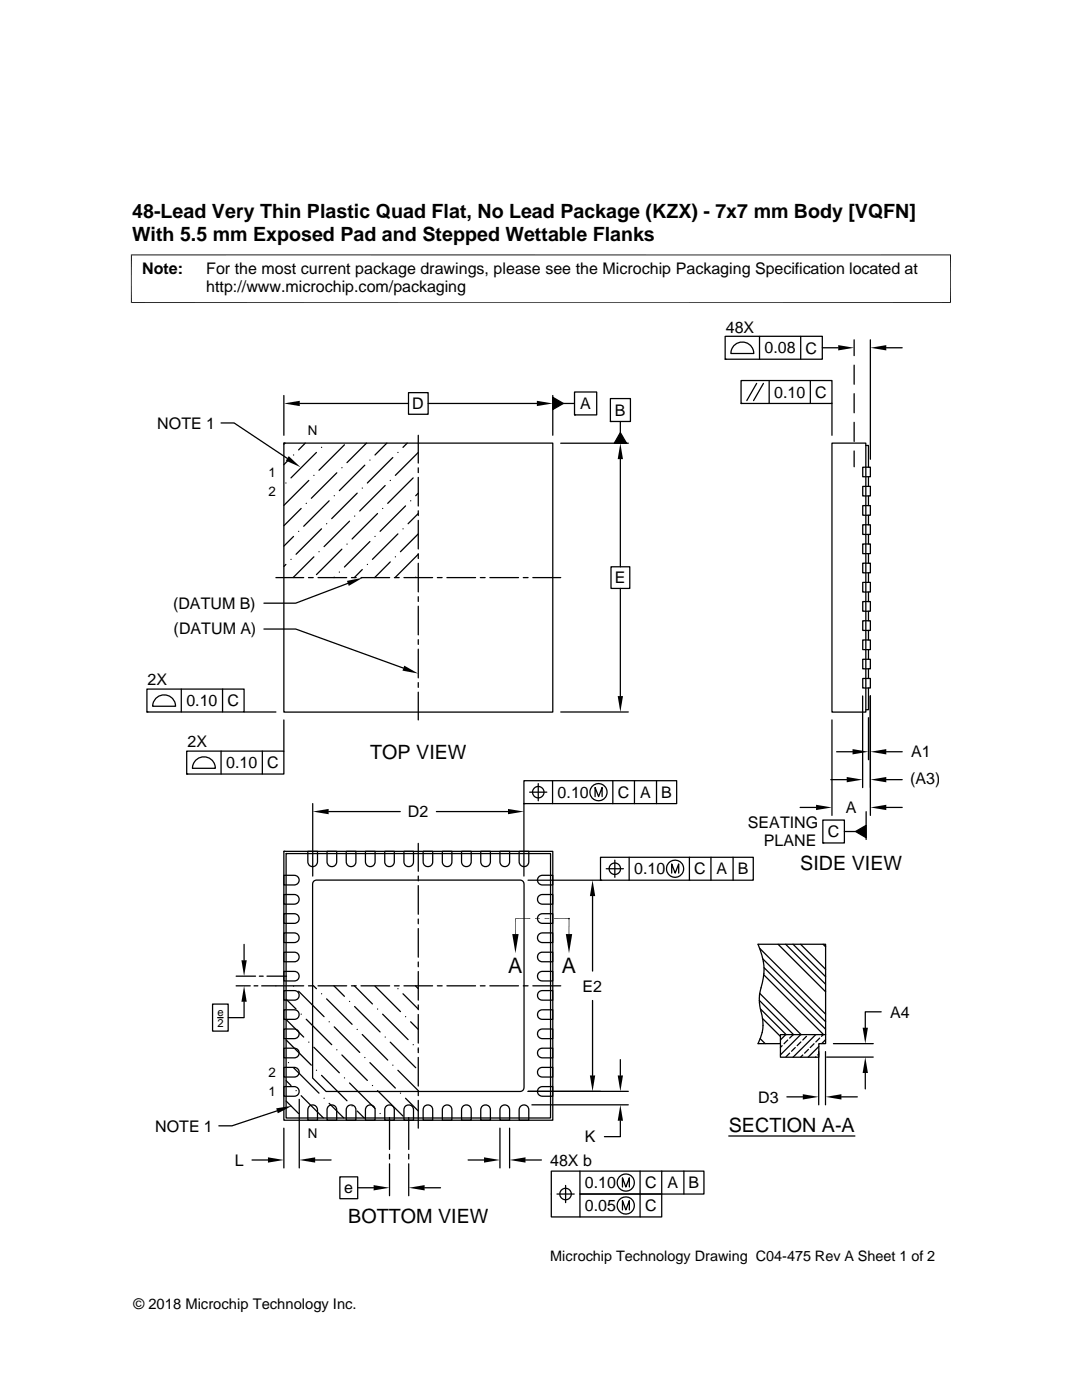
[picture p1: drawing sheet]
<svg xmlns="http://www.w3.org/2000/svg" width="216mm" height="279mm" viewBox="0 0 216 279" stroke-linecap="round" stroke-linejoin="round" font-family="sans-serif">
<g fill="none" stroke="#000" stroke-width=".25">
<path d="M56.6 78.9v8M81.5 78.4h3.9v4.3h-3.9zM110.3 79.3l2.1 1.2-2.1 1.2zM110.3 78.9v8M114.6 78.2h4.5v4.6h-4.5zM121.8 79.5h4v4.6h-4zM144.7 67.1h19.4v4.6h-19.4zM144.7 71.7h.1M146.6 68.8a2.3 2.3 0 0 1 2.4-.3 2.3 2.3 0 0 1 1.4 2h-4.6l.3-1.1zM147.9 75.9h18.1v4.6h-18.1zM151 76.5l-2 3.4M151.6 67.1v4.6"/>
<path d="M152.3 76.5l-1.9 3.4M153.5 75.9v4.6M159.8 67.1v4.6M161.7 75.9v4.6M164.1 69.4h3.2M170.4 67.8v3.2M170.4 72.9v3.8M170.4 78.6v3.8M173.7 67.8v23.9M176.8 69.4h3.2M44.1 84.4h2.6l10.6 7.1M56.6 88.4h53.7v53.7h-53.7z"/>
<path d="M56.6 88.4h.1M56.9 88.4l-.3 .3M57 96.4h.1M57.6 91.8l-1 .9M58.6 90.8h.1M59.8 80.5h21.7M60.9 88.4l-1.3 1.4M61.6 95.9l-5 5M62.6 94.9h.1M63.1 90.3l-5 5.1M64.2 89.3h.1M65.7 99.9l-5.1 5.1"/>
<path d="M66.7 98.9h.1M67.2 94.4l-5.1 5M68.2 93.3h.1M68.7 88.8l-5.1 5.1M71.3 98.4l-5.1 5.1M72.3 97.4h.1M72.8 92.8l-5.1 5.1M73.1 88.4l-3.9 3.9M73.8 91.8h.1M76.9 96.9l-5.1 5.1M77.2 88.4l-2.4 2.4M77.9 95.9h.1"/>
<path d="M78.4 91.3l-5.1 5.1M79.4 90.3h.1M81.3 88.4l-.9 .9M81.9 99.9h.1M82.4 95.4l-5 5.1M83.5 86.9v5.5M83.5 93.4v.9M83.5 95.3v5.7M83.5 90.3l-4.6 4.6M83.5 98.4l-.5 .5M85.4 80.5h21.7M111.9 88.5h13.5"/>
<path d="M112.4 80.5h2.2M114.6 82.8h.1M121.8 84.1h.1M123.8 86.3l1.2 2.2h-2.4zM123.8 84.1v2.2M123.8 91.6v21.5M147.9 80.5h.1M166 80.5v6.4M166 88.4h6.8v53.7h-6.8zM170.4 84.3v3.8M170.4 90v3.2M172.1 97.1h1.6v1.9h-1.6z"/>
<path d="M172.1 93.2h1.6v1.9h-1.6zM172.8 88.9h.5v4.3M173.3 95.1v2M173.3 99v1.9M55.1 115.3h5.5M57 112.6l-.4 .5M58.1 111.6h.1M58.6 107.1l-2 1.9M59.6 106h.1M60.1 101.5l-3.5 3.4M61.1 100.5h.1M61.6 115.3h.9"/>
<path d="M62.6 111.1l-4.1 4.2M63.5 115.3h5.7M63.6 110.1h.1M64.2 105.5l-5.1 5.1M65.2 104.5h.1M66.7 115.2l-.1 .1M67.7 114.2h.1M68.2 109.6l-5.1 5.1M69.2 108.6h.1M69.4 116.4l-10.4 4h-6.3M69.7 104l-5 5.1M70.1 115.3h1"/>
<path d="M70.8 103h.1M72 115.3h5.7M72.3 113.7l-1.6 1.6M73.3 112.6h.1M73.8 108.1l-5.1 5.1M74.8 107.1h.1M75.3 102.5l-5 5.1M76.3 101.5h.1M77.9 112.1l-3.1 3.2M78.7 115.3h1M78.9 111.1h.1M79.4 106.6l-5.1 5"/>
<path d="M80.4 105.5h.1M80.6 115.3h5.7M80.9 101l-5.1 5M83 115.2h.1M83.5 101.9v1M83.5 103.8v5.8M83.5 110.5v1M83.5 112.4v5.7M83.5 119.1v.9M83.5 102.5l-2.1 2M83.5 106.6l-3.6 3.5M83.5 110.6l-4.7 4.7"/>
<path d="M87.3 115.3h.9M89.2 115.3h5.7M95.8 115.3h1M97.7 115.3h5.8M104.4 115.3h1M106.3 115.3h5.6M121.9 113.1h3.8v4.3h-3.8zM123.8 117.4v21.5M172.1 116.2h1.6v2h-1.6zM172.1 112.4h1.6v1.9h-1.6zM172.1 108.6h1.6v1.9h-1.6zM172.1 104.7h1.6v2h-1.6z"/>
<path d="M172.1 100.9h1.6v1.9h-1.6zM173.3 102.8v1.9M173.3 106.7v1.9M173.3 110.5v1.9M173.3 114.3v1.9M173.3 118.2v1.9M29.3 137.5h19.4v4.6h-19.4zM31.3 139.2a2.28 2.28 0 0 1 2.4-.3 2.28 2.28 0 0 1 1.3 2h-4.5l.3-1.1zM36.2 137.5v4.6M44.4 137.5v4.6M52.7 125.5h6.3l21.5 7.8M83.5 121v5.7"/>
<path d="M83.5 127.7v.9M83.5 129.6v5.7M83.5 136.2v1M83.5 138.1v5.6M172.1 138.9v18.3M172.1 135.4h1.6v1.9h-1.6zM172.1 131.6h1.6v1.9h-1.6zM172.1 127.7h1.6v1.9h-1.6zM172.1 123.9h1.6v1.9h-1.6zM172.1 120.1h1.6v1.9h-1.6zM173.3 137.3v4.3h-.5M173.3 122v1.9"/>
<path d="M173.3 125.8v1.9M173.3 129.6v2M173.3 133.5v1.9M173.7 138.9v23.8M29.3 142.1h.1M37.3 149.9h19.3v4.6h-19.3zM37.3 154.5h.1M39.2 151.6a2.28 2.28 0 0 1 2.4-.4 2.28 2.28 0 0 1 1.4 2.1h-4.6l.3-1.2zM44.1 149.9v4.6M48.7 142.1h6.4M52.3 149.9v4.6M56.6 143.7v6.2"/>
<path d="M104.5 155.8h30.5v4.6h-30.5zM105.7 158.1h3.4M107.4 156.4v3.4M110.3 155.8v4.6M111.9 142.1h13.5M118.7 159v-1.8l.7 1.8 .7-1.8v1.8M122.3 155.8v4.6M126.6 155.8v4.6M131 155.8v4.6M165.8 155.6h3.2M166 143.7v19M166.9 150h3.2"/>
<path d="M173.3 143.2v8.4M176.8 150h3.2M176.8 155.6h3.2M56.6 174.7h2.1a.96 .96 0 0 1 1 1 .96 .96 0 0 1-1 .9h-2.1zM56.6 178.5h2.1a.96 .96 0 0 1 1 1 .96 .96 0 0 1-1 .9h-2.1zM56.6 169.9h53.7v53.7h-53.7zM56.6 169.9h.1M57.1 170.3h52.8v52.8h-52.8zM57.1 170.3h.1M61.4 169.9h2v2.1a.96 .96 0 0 1-1 1 .96 .96 0 0 1-1-1zM62.4 160.4v14.4M62.7 175.8l.4-.2h40.7l.6 .4 .2 .4v40.7l-.4 .6-.4 .1h-38.7l-2.7-2.7v-38.7z"/>
<path d="M65.3 169.9h1.9v2.1a.96 .96 0 0 1-1 1 .96 .96 0 0 1-.9-1zM65.6 162h14.3M69.1 169.9h1.9v2.1a.96 .96 0 0 1-.9 1 .96 .96 0 0 1-1-1zM72.9 169.9h1.9v2.1a.96 .96 0 0 1-.9 1 .96 .96 0 0 1-1-1zM76.8 169.9h1.9v2.1a.95 .95 0 0 1-1 1 .95 .95 0 0 1-.9-1zM80.6 169.9h1.9v2.1a.95 .95 0 0 1-.9 1 .95 .95 0 0 1-1-1zM83.5 168.3v5.6M83.5 174.8v1M83.5 176.7v5.8M84.4 169.9h1.9v2.1a.95 .95 0 0 1-.9 1 .95 .95 0 0 1-1-1zM87.1 162h14.3M88.3 169.9h1.9v2.1a.95 .95 0 0 1-1 1 .95 .95 0 0 1-.9-1z"/>
<path d="M92.1 169.9h1.9v2.1a.96 .96 0 0 1-.9 1 .96 .96 0 0 1-1-1zM95.9 169.9h2v2.1a.96 .96 0 0 1-1 1 .96 .96 0 0 1-1-1zM99.8 169.9h1.9v2.1a.96 .96 0 0 1-1 1 .96 .96 0 0 1-.9-1zM103.6 169.9h1.9v2.1a.96 .96 0 0 1-.9 1 .96 .96 0 0 1-1-1zM104.5 160.4h.1M104.5 160.4v14.4M105.4 175.7h14.4M107.4 178.9l.3-.3 .5-.1h2.1v1.9h-2.1a.97 .97 0 0 1-.8-1.5zM107.4 175.1l.3-.3 .5-.1h2.1v1.9h-2.1a.97 .97 0 0 1-.8-1.5zM118.2 178.8v15M119.8 171.1h30.5v4.6h-30.5zM119.8 175.7h.1"/>
<path d="M121 173.4h3.4M122.7 171.7v3.4M125.5 171.1v4.6M134 174.2v-1.8l.7 1.8 .7-1.8v1.8M137.6 171.1v4.6M141.9 171.1v4.6M146.3 171.1v4.6M159.7 161.1h3.1M164.2 163.7h4.3v4.5h-4.3zM164.2 168.2h.1M168.5 165.9h2.2M170.7 165.9l2.1-1.2v2.5z"/>
<path d="M172.8 162v5.5M176.8 161.1h3.2M47.1 196.7h2.8M47.1 194.8h3.9M48.7 199.9v3.2h-3.2M48.7 188.5v3.1M50.7 196.7h.8M51.8 194.8h.7M52.2 196.7h8.4M53.3 194.8h3.9M56.6 182.4h2.1a.96 .96 0 0 1 1 .9 .96 .96 0 0 1-1 1h-2.1zM56.6 186.2h2.1a.96 .96 0 0 1 1 .9 .96 .96 0 0 1-1 1h-2.1z"/>
<path d="M56.6 190h2.1a.95 .95 0 0 1 1 1 .95 .95 0 0 1-1 .9h-2.1zM56.6 193.9h2.1a.95 .95 0 0 1 1 .9 .95 .95 0 0 1-1 1h-2.1zM56.6 197.7h2.1a.95 .95 0 0 1 1 .9 .95 .95 0 0 1-1 1h-2.1zM57.1 199.4l2 2M58.6 196.8h.1M59.6 197.8l5.1 5.1M61.6 196.7h.9M62.5 196.7l.6 .6M63.5 196.7h5.7M64.2 198.3h.1M65.2 199.3l5.1 5.1M66.6 196.7l2.1 2.1"/>
<path d="M69.7 199.9h.1M70.1 196.7h1M70.7 196.7l3.6 3.7M72 196.7h5.7M74.8 196.8l5.1 5.1M78.7 196.7h1M79.4 197.3h.1M80.4 198.3l3.1 3.1M80.6 196.7h5.7M82.9 196.7l.6 .6M83.5 183.4v1M83.5 185.3v5.7"/>
<path d="M83.5 192v.9M83.5 193.9v5.7M87.3 196.7h.9M89.2 196.7h5.7M95.8 196.7h1M97.7 196.7h5.8M104.4 196.7h1M106.3 196.7h5.6M107.4 190.4l.3-.3 .5-.1h2.1v1.9h-2.1a.96 .96 0 0 1-.9-.5 .96 .96 0 0 1 .1-1zM107.4 198.1l.3-.3 .5-.1h2.1v1.9h-2.1a.95 .95 0 0 1-.9-.5 .95 .95 0 0 1 .1-1zM107.4 194.2l.3-.2 .5-.1h2.1v1.9h-2.1a.95 .95 0 0 1-.9-.5 .95 .95 0 0 1 .1-1.1zM107.4 186.6l.3-.3 .5-.1h2.1v1.9h-2.1a.96 .96 0 0 1-.9-.5 .96 .96 0 0 1 .1-1z"/>
<path d="M107.4 182.8l.3-.3 .5-.1h2.1v1.9h-2.1a.96 .96 0 0 1-.9-.5 .96 .96 0 0 1 .1-1zM113.5 183.3h.1M118.2 199.7v14.9M151.5 199.6l6.8 6.9M151.6 189.3l13.1 13.1M151.6 198.2l8.3 8.3M152.2 191.4l12.5 12.5M152.4 194.5l11.9 12M152.5 193.1l12.2 12.3M155.3 188.4l9.4 9.5M156.8 188.4l7.9 8M158.2 188.4l6.5 6.5"/>
<path d="M159.7 188.4l5 5M164.2 188.4l.5 .6M42.4 200.4h3.1v5.4h-3.1zM43.4 203.1h1.1M56.6 201.5h2.1a.95 .95 0 0 1 1 1 .95 .95 0 0 1-1 .9h-2.1zM56.6 205.4h2.1a.96 .96 0 0 1 1 .9 .96 .96 0 0 1-1 1h-2.1zM56.6 209.2h2.1a.96 .96 0 0 1 1 1 .96 .96 0 0 1-1 .9h-2.1zM56.6 213h2.1a.96 .96 0 0 1 1 1 .96 .96 0 0 1-1 .9h-2.1zM56.6 216.9h2.1a.96 .96 0 0 1 1 .9 .96 .96 0 0 1-1 1h-2.1zM57.1 203.5l3.5 3.5M57.1 207.5l5 5.1M57.1 215.7l1 .9"/>
<path d="M57.1 219.7l2.5 2.5M57.6 212.1h.1M58.6 213.1l5 5.1M59.1 217.7h.1M59.7 219.4v13.7M60.1 202.4h.1M60.1 218.7l4.4 4.4M61.1 203.4l5.1 5.1M61.6 208h.1M62.6 209l5.1 5.1M63.1 213.6h.1M64.2 214.6l5 5.1"/>
<path d="M64.7 219.2h.1M65.7 203.9h.1M66.7 204.9l5.1 5.1M67.2 209.5h.1M68.2 210.5l5.1 5.1M68.7 215.1h.1M69.7 216.1l5.1 5.1M70.8 200.9l5 5.1M71.3 205.4h.1M72.3 206.5l5.1 5.1M72.8 211.1h.1M73.8 212.1l5.1 5"/>
<path d="M74.3 216.6h.1M75.3 201.4h.1M75.3 217.7l5.1 5M76.3 202.4l5.1 5.1M76.9 207h.1M77.9 208l5.1 5.1M78.4 212.6h.1M79.4 213.6l4.1 4.1M79.9 218.2h.1M80.9 202.9h.1M80.9 219.2l2.6 2.5M81.9 203.9l1.6 1.5"/>
<path d="M82.4 208.5h.1M83.5 200.6v.9M83.5 202.5v5.7M83.5 209.1v1M83.5 211v5.7M83.5 217.7v1M83.5 219.6v5.5M83.5 209.5h.1M105.4 217.8h20M107.4 209.6l.3-.3 .5-.1h2.1v1.9h-2.1a.97 .97 0 0 1-.8-1.5zM107.4 205.8l.3-.3 .5-.1h2.1v1.9h-2.1a.97 .97 0 0 1-.8-1.5zM107.4 217.3l.3-.3 .5-.1h2.1v1.9h-2.1a.95 .95 0 0 1-.9-.5 .95 .95 0 0 1 .1-1z"/>
<path d="M107.4 213.4l.3-.3 .5-.1h2.1v1.9h-2.1a.96 .96 0 0 1-.9-.5 .96 .96 0 0 1 .1-1zM107.4 201.9l.3-.3 .5-.1h2.1v1.9h-2.1a.95 .95 0 0 1-.9-.5 .95 .95 0 0 1 .1-1zM123.8 211.5v3.1M151.7 207.3l1 1M151.7 201.3l5.2 5.2M152.1 203.3l3.6 3.5M155.7 206.5h9v1.8h-1.3v2.7h-7.7zM156.1 208.7l-.4 .3M156.8 206.5l-1.1 1M157 218.9h3.2M157.2 207.6l-.8 .7M157.6 210.2l-.8 .7"/>
<path d="M158.3 206.5l-.7 .7M158.7 209.1l-.8 .7M159.8 206.5l-4.1 4M159.8 207.9l-.7 .8M160.2 210.5l-.5 .5M160.9 206.8l-.7 .8M161.3 209.4l-.8 .8M162.4 208.3l-.7 .8M162.8 206.5l-4.6 4.5M162.8 210.9l-.1 .1M163.4 209.9v10.6M163.4 210.3l-.2 .2"/>
<path d="M163.4 208.9l-2.2 2.1M163.6 207.2l-.8 .7M164.3 206.5l-.4 .3M164.7 209.9v10.6M164.7 207.5l-.7 .8M164.7 206.5v-18.1h-13.4a11.7 11.7 0 0 1 .4 9.4 9.3 9.3 0 0 0 .4 4.9 7.8 7.8 0 0 1-.8 5.6h4.4M165 211h9.2M166.3 208.3h7.9M167.9 218.9h3.2M172.7 214.1v3.2M175.8 201.9h-3.1v3.2M50.3 231.5h3.2"/>
<path d="M55.3 221.7l-9 3h-2.6M56.6 225.1v8M61.8 220.7a.97 .97 0 0 1 1.6 .8v2.1h-2v-2.1l.2-.5zM62.9 231.5h3.2M65.7 220.7a.97 .97 0 0 1 1.5 .8v2.1h-1.9v-2.1l.1-.5zM65.7 220.2l2.9 2.9M67.8 234.9h3.6v4.3h-3.6zM69.5 220.7a.96 .96 0 0 1 1.5 .8v2.1h-1.9v-2.1l.1-.5zM70.3 220.7h.1M71.3 221.7l1.4 1.4M71.4 237h3.1M73.3 220.7a.96 .96 0 0 1 1.5 .8v2.1h-1.9v-2.1l.1-.5z"/>
<path d="M75.8 222.2h.1M77.2 220.7a.96 .96 0 0 1 1.5 .8v2.1h-1.9v-2.1l.1-.5zM77.7 223v6.4M77.7 230.4v.9M77.7 232.3v6.3M81 220.7a.96 .96 0 0 1 1.5 .8v2.1h-1.9v-2.1l.1-.5zM81.6 223v6.4M81.6 230.4v.9M81.6 232.3v6.3M84.7 237h3.2M84.8 220.7a.96 .96 0 0 1 1.5 .8v2.1h-1.9v-2.1l.1-.5zM88.7 220.7a.96 .96 0 0 1 1.5 .8v2.1h-1.9v-2.1l.1-.5z"/>
<path d="M92.5 220.7a.97 .97 0 0 1 1.5 .8v2.1h-1.9v-2.1l.1-.5zM93.4 231.5h3.2M96.3 220.7a.97 .97 0 0 1 1.6 .8v2.1h-2v-2.1l.2-.5zM99.8 225.1v8M100.2 220.7a.96 .96 0 0 1 1.5 .8v2.1h-1.9v-2.1l.1-.5zM101.7 225.1v8M104 220.7a.96 .96 0 0 1 1.5 .8v2.1h-1.9v-2.1l.1-.5zM104.9 231.5h3.1M106.1 220.5h19.3M111.1 238.3h3.5M112.9 236.6v3.4M115.7 233.7v4.6h16.3v4.6h-22v-9.2h30.5v4.6h-24.8v4.6"/>
<path d="M123.8 223.7v3.1h-3.2M124.2 236.9v-1.8l.7 1.8 .7-1.8v1.8M127.7 233.7v9.2M132 233.7v4.6M136.5 233.7v4.6M145.4 226.7h25.2M124.2 241.5v-1.9l.7 1.9 .7-1.9v1.9"/>
<circle cx="107.4" cy="158.1" r="1.14"/>
<circle cx="119.4" cy="158.1" r="1.71"/>
<circle cx="122.7" cy="173.4" r="1.14"/>
<circle cx="134.7" cy="173.4" r="1.72"/>
<circle cx="112.9" cy="238.3" r="1.14"/>
<circle cx="124.9" cy="236" r="1.71"/>
<circle cx="124.9" cy="240.6" r="1.71"/>
</g>
<g fill="#000">
<path d="M56.6 80.5l3.2-.5v1zM107.1 80l3.2 .5-3.2 .5zM167.3 68.9l3.1 .5-3.1 .5zM173.7 69.4l3.1-.5v1zM57.6 91l2.4 2.2-3-1.3zM110.3 79.3l2.1 1.2-2.1 1.2zM123.8 88.5l.5 3.1h-1zM123.8 86.3l1.2 2.2h-2.4zM69.2 115.9l3.2-.6-2.8 1.6zM80.7 132.8l2.8 1.6-3.2-.6zM123.3 138.9h1l-.5 3.2zM169 155.1l3.1 .5-3.1 .5z"/>
<path d="M170.1 149.5l3.2 .5-3.2 .6zM173.7 150l3.1-.5v1.1zM173.7 155.6l3.1-.5v1zM62.4 162l3.2-.6v1.1zM101.4 161.4l3.1 .6-3.1 .5zM118.2 175.7l.6 3.1h-1.1zM162.8 160.6l3.2 .5-3.2 .6zM170.7 165.9l2.1-1.2v2.5zM173.7 161.1l3.1-.5v1.1zM48.2 191.6h1l-.5 3.2zM48.7 196.7l.5 3.2h-1zM102.2 186.4h1.3l-.7 3.8z"/>
<path d="M106.8 183.3h.9l-.9 .1zM106.8 183.4l.9-.1v.1zM108.7 183.3h.9l-.9 .1zM108.7 183.4l.9-.1v.1zM112.9 186.4h1.3l-.7 3.8zM117.7 214.6h1.1l-.6 3.2zM123.3 214.6h1l-.5 3.2zM160.2 218.4l3.2 .5-3.2 .5zM164.7 218.9l3.2-.5v1zM172.7 211l.5 3.1h-1.1zM172.1 205.1h1.1l-.5 3.2zM53.5 231l3.1 .5-3.1 .5z"/>
<path d="M55.1 221.2l3.2-.5-2.9 1.5zM59.7 231.5l3.2-.5v1zM74.5 236.5l3.2 .5-3.2 .6zM81.6 237l3.1-.5v1.1zM96.6 231l3.2 .5-3.2 .5zM101.7 231.5l3.2-.5v1zM123.8 220.5l.5 3.2h-1z"/>
</g>
<path d="M26.1 50.9h163.7M26.2 50.8v9.7M189.7 50.8v9.7M26.1 60.4h163.7M105.8 183.3h-3v3.1M110.6 183.3h2.9M113.5 183.3v3.1" fill="none" stroke="#000" stroke-width=".2"/>
<g font-size="4.3">
<text x="101.4" y="194.1">A</text>
<text x="112.1" y="194.1">A</text>
</g>
<g font-size="3.9">
<text x="26.4" y="43.5">48-Lead Very Thin Plastic Quad Flat, No Lead Package (KZX) - 7x7 mm Body [VQFN]</text>
<text x="26.4" y="48">With 5.5 mm Exposed Pad and Stepped Wettable Flanks</text>
<text x="73.9" y="151.4">TOP VIEW</text>
<text x="159.7" y="173.7">SIDE VIEW</text>
<text x="145.4" y="225.9">SECTION A-A</text>
<text x="69.5" y="244">BOTTOM VIEW</text>
</g>
<g font-size="3.2">
<text x="28.4" y="54.6">Note:</text>
<text x="41.1" y="58.3">http://www.microchip.com/packaging</text>
<text x="41.1" y="54.6">For the most current package drawings, please see the Microchip Packaging Specification located at</text>
<text x="144.8" y="66.4">48X</text>
<text x="152.5" y="70.5">0.08</text>
<text x="160.8" y="70.5">C</text>
<text x="82.3" y="81.7">D</text>
<text x="115.8" y="81.7">A</text>
<text x="122.7" y="83">B</text>
<text x="154.5" y="79.4">0.10</text>
<text x="162.7" y="79.4">C</text>
<text x="31.4" y="85.6">NOTE 1</text>
<text x="122.7" y="116.4">E</text>
<text x="34.5" y="121.5">(DATUM B)</text>
<text x="34.6" y="126.6">(DATUM A)</text>
<text x="29.5" y="136.7">2X</text>
<text x="37.2" y="140.9">0.10</text>
<text x="45.4" y="140.9">C</text>
<text x="37.4" y="149.1">2X</text>
<text x="45.1" y="153.3">0.10</text>
<text x="53.3" y="153.3">C</text>
<text x="181.8" y="151.2">A1</text>
<text x="111.3" y="159.2">0.10</text>
<text x="123.3" y="159.2">C</text>
<text x="127.7" y="159.2">A</text>
<text x="131.9" y="159.2">B</text>
<text x="181.6" y="156.4">(A3)</text>
<text x="81.4" y="163.1">D2</text>
<text x="149.2" y="165.2">SEATING</text>
<text x="165.2" y="167.1">C</text>
<text x="168.8" y="162.3">A</text>
<text x="152.4" y="168.9">PLANE</text>
<text x="126.6" y="174.5">0.10</text>
<text x="138.5" y="174.5">C</text>
<text x="143" y="174.5">A</text>
<text x="147.2" y="174.5">B</text>
<text x="116.2" y="197.9">E2</text>
<text x="177.6" y="203.1">A4</text>
<text x="151.3" y="220">D3</text>
<text x="30.9" y="225.8">NOTE 1</text>
<text x="116.7" y="228">K</text>
<text x="46.8" y="232.6">L</text>
<text x="109.8" y="232.6">48X b</text>
<text x="68.7" y="238.2">e</text>
<text x="116.7" y="237.2">0.10</text>
<text x="128.7" y="237.2">C</text>
<text x="133.2" y="237.2">A</text>
<text x="137.4" y="237.2">B</text>
<text x="116.7" y="241.7">0.05</text>
<text x="128.7" y="241.7">C</text>
</g>
<g font-size="2.9">
<text x="109.8" y="251.7">Microchip Technology Drawing C04-475 Rev A Sheet 1 of 2</text>
<text x="26.6" y="261.3">© 2018 Microchip Technology Inc.</text>
</g>
<g font-size="2.7">
<text x="61.4" y="86.9">N</text>
<text x="53.6" y="95.2">1</text>
<text x="53.6" y="99">2</text>
<text x="53.6" y="214.9">2</text>
<text x="53.6" y="218.8">1</text>
<text x="61.4" y="227.1">N</text>
</g>
<g font-size="2.2">
<text x="43.4" y="202.8">e</text>
<text x="43.4" y="205">2</text>
</g>
</svg>
